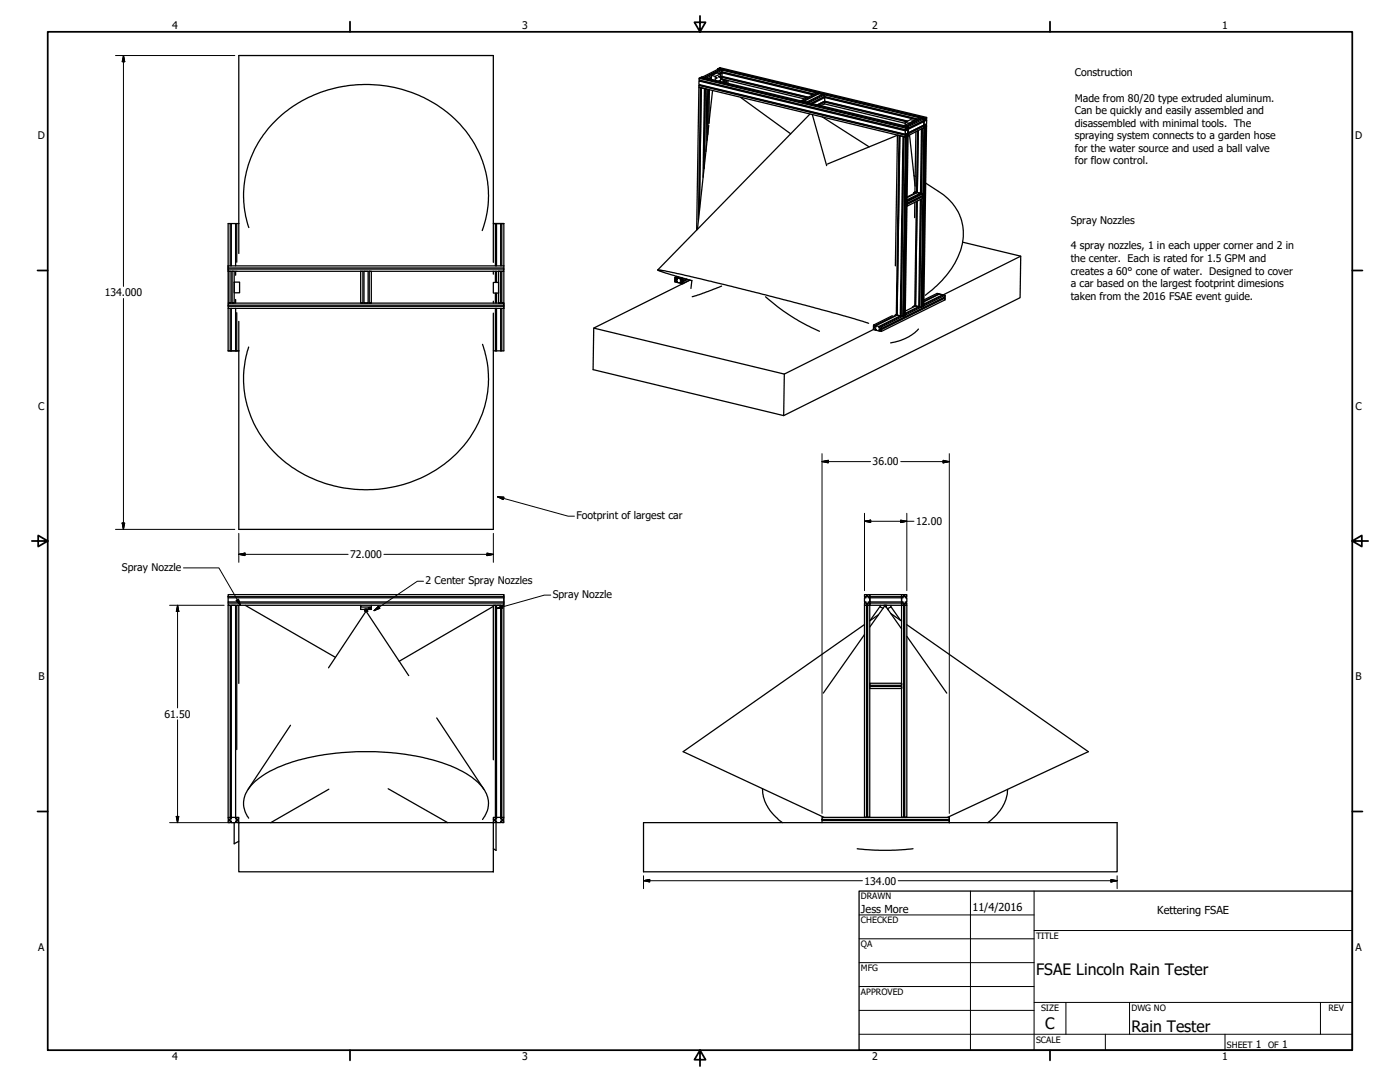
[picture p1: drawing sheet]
<svg xmlns="http://www.w3.org/2000/svg" width="559mm" height="432mm" viewBox="0 0 559 432" stroke-linecap="round" stroke-linejoin="round" font-family="sans-serif">
<!-- layer: Visible (ANSI) -->
<g fill="none" stroke="#000" stroke-width=".51">
<path d="M279 34.1v.7l82.4 19.9 .6-.9v.6l-.2-.1M279 31.2v.7l82.4 19.9 .4-.2v.4M279 32.3v1.4l82.4 19.9 .3-.2v.4M279.3 33.8l82.4 20-.3 .2M279.3 34l-.3 .1 82.4 19.9v.7M279.3 32l82.5 20-.4 .2M279.3 32.2l-.3 .1 82.4 19.9v1.4M279.7 30.9v.2M279.9 35.1l-.8 49.2M280.3 30.8l.6 .1M281.2 31l.7 .2M281.5 35.4l-.5 31.9"/>
<path d="M282.5 35.7l-.3 20.3M282.8 35.8l-.3 17.9M283.1 35.8l-.1 13.4 1.4-13.1M283.9 31.2l-.6 .3M283.9 30.9l-1.1 .5M284 30.1l1.5 .4 2.2-1-.1 2.5-.7 .4M285.5 30.5v1.5M286.8 27.4l-.4 .2 82.4 19.8v.7l.3-.2v.4l-.5-.1M286.8 27.4l82.5 19.8-.5 .2M286.8 27.4l-.4 .2M287 32.3v.1M287.3 32.1v.3v-.2"/>
<path d="M287.3 28v-.3l-6.4 3.2-.6-.1M287.3 27.7l-.7-.1-6.3 3.2M287.5 27.1l82.4 19.8v.7l-.4 .5 .4-.2h-.4M287.5 27.1l-.5 .1 82.4 19.9v.5M287.5 27.1l-.5 .1M287.6 31.2l.6-.3v.7l-.6 .3M287.7 29.5l-1.6-.4-2.1 1-.1 1.5M287.7 30.7l34.4 8.4M287.7 29l.5 .1-.7 .3M287.7 29l-.7 .3 1.2-.6v-.7l-6.3 3.2-.7-.2M287.7 29l36.8 8.8M288 30.6l34.5 8.3"/>
<path d="M288 28.8l36.9 8.9M288.2 30.5l34.4 8.3M288.2 29.1v1.4l-.6 .3 .6 .1M288.2 28l-.6-.1-6.4 3.1M288.2 28.7l36.9 8.9M288.5 32.8v-1.1l-.3-.1 33 7.9M288.9 31.8v1v-1l.6 .1v1.1M289.9 32v1.1M290.1 32.1v1M290.6 32.1v1.1M295.6 38.9l20 14.5M326.6 37.5v-.2l-6.3 3.1-.6-.1"/>
<path d="M326.6 37.3l-.6-.2-6.3 3.2 .6 .1M328.2 37.9v-.2l-6.3 3.1-1.2-.3M328.2 37.7l-1.2-.4-6.3 3.2M328.7 38.8l37.1 9M329 38.7l37.1 8.9M329.2 38.9l-.5-.1-4.9 2.5 5.4-2.8v-.7l-6.4 3.2-.5-.1M329.2 37.8l-.7-.1-6.2 3.2M329.2 38.5l37.1 9M282.9 50l-4.5 41.5M320.7 40.5l1.2 .3M322.3 40.9l.5 .1M323.3 45.5l-60.8 62.3"/>
<path d="M324.2 45.7l5.7 20.4M326.7 42l2.5-1.2-.1 .7-1.4 .7M328.2 46.7l18.7 11.9M328.7 40.6l33.1 8M329 40.4l33.1 8.1M329.1 41.5l32.2 7.7M329.2 40.8l-.5-.2-2.5 1.2 3-1.4v-1.5l-4.9 2.5M329.2 40.4l33.1 7.9M358.2 54l-27.9 11.5M359.2 54.2l-1.1 71.3-.3 .2 1-71.7-.6-.1-.8 52.2M360.7 54.5l-1 71.4-.4 .1 1.1-71.6-1.2-.2-1.1 71.6M360.9 50.2l.6 .2"/>
<path d="M361.3 48.8l1.6 .4 2.1-1.1-1.6-.3-2.1 1v1.2M361.4 54.7l.4-.2-1.1 71.6-.4 .2zM361.4 54.7l-.7-.2-1 71.7M361.4 51.1l.4-.2v.5l.3-.1v-.5l.4-.3v.7l-.4 .2v.4l.4-.2v1.5l-.4 .1v.4l.4-.1v.7l-.5 .2v-.6l-.6 .9v-.7l.3-.2v-.4l-.3 .2v-1.4l.4-.2v-.4l-.4 .2zM361.8 51.3h.3l-.3 .1v-.5l-82.4-19.8-.4 .1 82.4 19.9v.7M361.8 50.9l-.4 .2M361.9 50.4l.6 .1v.7M361.9 50.4l.6 .1-.4 .3M362 54.4l.5-.2-1.2 71.6-.4 .2zM362.1 51.3v-.5l-82.4-19.9 .3-.2 82.5 19.8-.4 1.3 .4-.2h-.4M362.1 51.6h.4v1.5l-.4 .1v.4l.4-.1-.4-.2 .4 .2v.7l-.5 .2M362.1 51.6h.4v1.5"/>
<path d="M362.5 53.5l6.3-3.2-.1 .7-6.2 3.2zM362.5 51.6l6.3-3.1v1.4l-6.3 3.2zM362.5 50.5l6.3-3.1v.7l-6.3 3.1zM363 53.8l2.3 20.4M365.6 52.6l-.4 24 .6 .1v.3M366.2 52.3l-.4 24.7M366.5 52.1l-.4 24.7 1.3 .3v.2M367.8 51.5l-.4 25.8M367.9 47.4v-.2l-6.4 3.2-.6-.2M367.9 47.2l-.7-.1-6.3 3.1M368.1 51.3l-.4 25.9 .7 .1v.7M368.7 51l.5-.2-1.1 71.6-.4 .2z"/>
<path d="M368.8 48.5v1.4l.3-.2v.4l-.5-.1M368.8 50.3l-.5-.1-6.2 3M368.8 48.5l-.5-.1-6.2 3M368.8 47.4l-.6-.2-6.3 3.2M368.8 50.3l-.1 .7M369.1 50.1l-.8 .1M369.1 48.3l-.8 .1M369.3 47.2v.4M369.4 50.7l.4-.2-1.1 71.6-.4 .2zM369.4 50.7v-.6l-.2 .7-.5 .2M369.8 49.8v.7l-.6 .1 .2 .1M369.9 47.9l-.1 1.5-.3 .1v.4l.3-.1-.3-.1"/>
<path d="M369.9 46.9l-.5 .2M280.6 70.7l.6-35.3-1.3-.3-.8 49.1M281.7 60.5l.4-24.9-.6-.2-.5 31.8M362.1 78.9l4-2.1 1.3 .3-5.4 2.7M364.6 76.9l.6-.3 .6 .1-3.7 1.9M364.8 70.1l.5 .3M365.8 76.7v.3M367.3 79.6l-.6 42.8 .3-.2M367.4 77.1v.2M367.9 78.3l.5 .1v.7M368.4 78l-6.4 3.2v-.7l6.4-3.2-.7-.1-5.7 2.8M368.4 79.1l-6.4 3.2v-.7l6.4-3.2-.5-.1-5.9 2.9"/>
<path d="M368.4 77.3v.7M368.4 78.4v.7M369.5 73.1l5.1 3.3a19.8 19.8 0 0 1 7.1 27.5 42.2 42.2 0 0 1-12.4 14M91.9 89.2v16.9M92.3 89.2v16.9M94 89.2v16.9M94.5 89.2v15.4M95.3 89.2h-4.2v16.9M99.3 90.8a42.2 42.2 0 0 1 18.7-49 52.2 52.2 0 0 1 68.1 10.7 41.1 41.1 0 0 1 6.4 39.5M197.7 89.2h-.8v15.5M197.7 89.2v16.9M197.7 89.2h3.4"/>
<path d="M198.2 89.2v16.9M199.8 89.2v16.9M200.3 89.2v16.9M201.1 89.2h-4.2v-67h-101.6v79M201.1 89.2v17.7M278.8 87.8l.8-52.8-.6-.2-.9 57M365.1 80.7v6.2M365.8 80.4l-.7 41.6 .3-.1M384.2 96.6l23.2 5.6-.2 16.6-94.4 47.1M91.1 107.4h110v.9h-110zM91.1 106.1v.8h110v.5M91.1 106.1v14.9"/>
<path d="M91.1 106.9v.5M91.1 106.1h110M91.4 108.3h.8v12.7h-.8zM92.6 108.3h.9v12.7h-.9zM93.5 112.6h2.1v4.2h-2.1zM94 108.3v1.6M94 119.5v1.5M94.5 108.3h.1M144 108.3h.8v12.7h-.8zM145.3 108.3h1.6v12.7h-1.6zM147.4 108.3h.8v12.7h-.8zM196.9 112.7h2.1v4.3h-2.1z"/>
<path d="M196.9 108.3v1.1M197.7 108.3v4.4M197.7 117v4M198.2 108.3v4.4M198.2 117v4M199 108.3h.8v12.7h-.8zM200.3 108.3h.8v12.7h-.8zM269.4 111.8v.7h.9M269.4 110.7v.7l.5 .1v.4l-.5-.1 .5-.3M269.4 110.7l.6 .1v.6h.4v-.5l1.2 .3v.6h.4v-.5l.6 .1-.1 .7-.4-.1v.4l.4 .1v.7l-.6-.1v-.6h-.3v.5l-1.3-.3v-.6h-.3v.5l-.6-.1v-.7l.5 .1v-.4l-.5-.1zM270 112.6v-.5h.3v.6l1.6 .1M270.1 110.3l-.7 .4 .6 .1"/>
<path d="M270.4 110.9v.5h-.4l.4-.2M270.7 110.5l-.7 .3v.6M271 110.6l-.6 .3 1.2 .3M271.6 113v-.5h.3v.6l.6 .1 2.9-1.4-38.4 19.1-.3 16.6 76.1 18.4 .3-16.6M272 111.3v.5h-.4l.4-.2M272.2 110.9l-.6 .3v.6M272.5 111l-.5 .3 .6 .1M273.1 111.1l-.5 .3-.1 .7M274 111.4l-1.5 .7-.4-.1v.4M274.1 111.4l-2 1 .4 .1M274.5 111.5l-2 1v.7M276.2 112l-10.4-3-3.3-1.3 10.2 2 30.1 7.3 31.5 8.3 12.4 3.7"/>
<path d="M276.2 111.9l-.4 3.2M288 114.2l-11.7 4.2M305.6 118.4a79.9 79.9 0 0 0 21.5 13.8M374 117.1l.6 .2v.2v-.2M374.6 117.3l-.6-.2-5.3 2.6M374.6 117.3l-5.9 2.9M375 117.3l1.2 .4v.2v-.2M375 117.3l-6.3 3.2M375 117.3l1.2 .4M376.2 117.7l-7.5 3.6M376.6 117.7l.6 .2v.7M376.6 117.7l-7.9 3.9"/>
<path d="M376.6 117.7l.6 .2M376.7 118.8l.5 .1-.1 .8M376.7 118.8v.1M377.1 119.7l.1-.8-25.4 12.7-.5-.2M377.1 119.7l-25.3 12.6v-.7M377.2 118.6v-.7l-25.3 12.6-.7-.1M377.2 118.6l-25.4 12.6 .1-.7M377.2 118.9h-.5l-25.4 12.5v-.3l.5 .1M407.4 102.2l-31.2 15.6M91.1 121h110v.8h-110zM91.1 121.8v.4h110v.9M91.1 122.2v.9h110"/>
<path d="M91.1 123.1v16.9M91.4 121h.8M91.9 123.1v16.9M92.3 123.1v16.9M92.6 121h.9M94 123.1v16.9M94.5 124.8v15.2M95.3 128.3v83h101.6v-71.3M144 121h.8M145.3 121h1.6M147.4 121h.8M192.6 137.4a41.9 41.9 0 0 1-16.9 49 52.4 52.4 0 0 1-68-7.8 41 41 0 0 1-8.4-40.1"/>
<path d="M196.9 125v15h.8M196.9 120.2v.8M197.7 123.1v16.9M198.2 123.1v16.9M199 121h.8M199.8 123.1v16.9M200.3 121h.8v1.2M200.3 123.1v16.9M201.1 121.8v1.3M201.1 123.1v16.9h-3.4M237 130.9l76.1 18.4M348.6 131.5l-35.5 17.8"/>
<path d="M348.7 129.7l-.1 .7 .5 .2v.3l-.5-.1M349.1 130.6l-.5 .2v.7l.6 .2M349.2 129.9v.5l.4-.1M349.6 131.5l-.4 .2v-.6l.4 .1v.6l1.2 .3M349.6 130v.6l-.4-.2M349.6 130l1.2 .3M350.8 130.3v.5l.4-.1M351.2 131.9l-.4 .2v-.6l.4 .1v.5l.6 .2M351.2 130.4v.5l-.4-.1M356.2 126l-7.5 3.7 .5 .2M358.1 125.5l-.7 .1 .4 .1-8.6 4.2M358.1 125.8l1.6 .1"/>
<path d="M358.1 125.8l1.2 .2-8.5 4.3M358.1 125.8l-8.5 4.2M359.7 126.2l.6 .1M359.7 126.2l-8.5 4.2M360.7 126.1l-1 .1M361.3 125.8l-.6 .1M365.4 121.9l.7-41.6-.7 41.8 1.3 .3-5.4 2.6M365.4 121.9l-1.2 .6M366.6 131.3a19 19 0 0 1-11.1 5.5M367 122.2l.7-42.8-.7 43.1 .7 .1M367 122.2l-1.6-.1-4 2M368.1 122.4l-1.1 .1-5.7 2.8"/>
<path d="M368.7 122.1l-.6 .1M91.1 140h4.2zM91.1 237.3h110v.8h-110zM91.1 238.1v.5h110v1.6M91.1 238.6v1.6h110v.5M201.1 237.3v4.3h-110v-.9M201.1 238.1v.5M345.1 237.3h.8v.6h.4v-.6h.9v.8h-.7v.5h.7v1.6h-.7v.5h.7v.9h-.9v-.7h-.4v.7h-.8v-.9h.6v-.5h-.6v-1.6h.6v-.5h-.6zM347.2 237.3v4.3M347.2 238.6v1.6h12.7v.5M347.2 238.1v.5h12.7v1.6M347.2 237.3v.8h12.7v.5"/>
<path d="M347.2 237.3h12.7v.8M359.9 237.3h.8v.6h.4v-.6h.8v.8h-.6v.5h.6v1.6h-.6v.5h.6v.9h-.8v-.7h-.4v.7h-.8v-.9h.6v-.5h-.6v-1.6h.6v-.5h-.6zM91.1 240.2v.5h110v.9M97.9 241.6l36 20.7M144 241.6v.7h4.2v.9l-1.7-.2M144 242.3v.9h1.7M145.7 243.1h.7l.2 .6-.2-.2M145.7 243.1v.6M145.7 243.6l.7-.1 .1 .5-.3 .1 .2-.3-.4-.1-.2 .3zM145.7 243v.1M146 243.5l-.3 .2M146 243.9h.1"/>
<path d="M146 243v.5h.4v-.4M146.1 243.9l17 25.7M146.1 243.9l-15 22.6M146.6 243.7h.1M146.9 242.6l.2-.1a.46 .46 0 0 1 .6-.2 .46 .46 0 0 1 .3 .6l-.8 .1zM148.2 241.6v.7M196.9 242l-37.6 21.9M345.1 249.2l-72.4 50.8 56.2 26.2M345.1 253.2l-16.5 23.4M345.9 241.6h-.8v84.6M346.3 241.6v84.6h.9v-84.6h-1.3v84.6h-.8M347.2 240.7h12.7v.9h-12.7z"/>
<path d="M347.2 240.2v.5M350.6 245.4l-3.4 2.4M351.4 241.6v.7l1.1 .5M351.4 241.8l-4.2 5.9M352.9 241.6h.7M353.2 241.7l-6 8.6M353.4 241.6h.1M353.4 241.7l6.5 9.3M353.5 241.9l.2 .4M355.5 244.8l4.4 3M355.6 241.6v.7l-1.4 .6 .4 .6M355.6 242.1l3.8 5.4"/>
<path d="M360.7 241.6h-.8v84.6M361.1 241.6v84.6h.8v-84.6h-1.2v84.6h-.8M361.9 249.3l72.5 50.7-56.2 26.2M361.9 253.9l16 22.7M95.3 272.7v-31.1h-.8v57.5M347.2 272.7h12.7v.8h-12.7zM347.2 273.9h12.7v.9h-12.7zM359.9 272.7v.8M359.9 273.9v.9M116 289.4l-17 25.6M174.3 286.5l18.9 28.5M131.3 315l-23.2 13.3"/>
<path d="M154.9 314.8l23.8 13.5M196.9 303.2v-61.6h.8v84.6h.5v-84.6h1.6v84.6h.5v-84.6h.8v84.6M304.4 314.8a17.2 17.2 0 0 0 7.9 13.5M402.1 315a17 17 0 0 1-7.8 13.3M91.1 326.2v-84.6h.8v84.6h.4v-84.6h1.7v84.6M91.1 326.2h.8v.6h.4v-.6h1.7v.6h.5v-.6h.8v.8h-.7v.5h.7v.8h-.8v-.6h-.5v.6h-1.7v-.6h-.4v.6h-.8v-.8h.6v-.5h-.6zM91.9 326.2h.4M93.5 328.3v8.4l1.8-1M95.3 328.3h101.6v19.6h-101.6zM99.3 326.5a10.2 10.2 0 0 1 2-14.1 47.2 47.2 0 0 1 23.3-10.3 105.7 105.7 0 0 1 53.5 2.9 29.6 29.6 0 0 1 15.5 10.7 9.7 9.7 0 0 1-1 11.3M196.9 326.2h.8v.6h.5v-.6h1.6v.6h.5v-.6h.8v.8h-.6v.5h.6v.8h-.8v-.6h-.5v.6h-1.6v-.6h-.5v.6h-.8v-.8h.6v-.5h-.6zM197.7 326.2h.5"/>
<path d="M197.9 326.2l.1 .6M198 327.7v11.6l-1.1-.6M199.8 326.2h.5M328.1 326.2h50.8v.8h-50.8zM328.1 327v.5h50.8v.8M328.1 327.5v.8h50.8M328.1 328.3h-71.2v19.6h189v-19.6h-67M342.1 338.7a98.1 98.1 0 0 0 22.3 0M345.1 326.2h.8M346.3 326.2h.9M359.9 326.2h.8M361.1 326.2h.8"/>
<path d="M378.9 327v1.3M378.9 326.2v1.3"/>
<circle cx="286.1" cy="31.1" r=".14"/>
<circle cx="287.1" cy="30.6" r=".16"/>
</g>
<g fill="#000">
<circle cx="287.7" cy="30.7" r=".25"/>
<circle cx="328.7" cy="38.8" r=".25"/>
<circle cx="328.7" cy="40.6" r=".25"/>
<circle cx="368.3" cy="50.2" r=".25"/>
<circle cx="368.3" cy="48.4" r=".25"/>
<circle cx="145.7" cy="243.9" r=".25"/>
<circle cx="146.5" cy="243.9" r=".25"/>
<circle cx="352.9" cy="241.6" r=".25"/>
<circle cx="353.6" cy="241.6" r=".25"/>
<circle cx="94" cy="326.2" r=".25"/>
<circle cx="197.7" cy="326.2" r=".25"/>
<circle cx="199.8" cy="326.2" r=".25"/>
</g>
<!-- layer: Border (ANSI) -->
<g fill="none" stroke="#000" stroke-width=".7">
<path d="M19 12.7h520.8v406.4h-520.8zM139.7 8.6v4.1M279.4 6.3v6.4l-2.2-3.8h4.4l-2.2 3.8M419.1 8.6v4.1M15 107.9h4M539.8 107.9h4M12.7 215.9h6.3l-3.8-2.2v4.4l3.8-2.2M539.8 215.9l3.8 2.2v-4.4l-3.8 2.2h6.3M15 323.8h4M539.8 323.8h4M139.7 419.1v4.1M279.4 419.1l2.2 3.8h-4.4l2.2-3.8v6.3"/>
<path d="M419.1 419.1v4.1"/>
</g>
<!-- layer: Title (ANSI) -->
<g fill="none" stroke="#000" stroke-width=".4">
<path d="M387.3 355.6v63.5M412.7 355.6v63.5M342.9 365.1h69.8M342.9 374.6h69.8M412.7 371.3h127.1M342.9 384.2h69.8M342.9 393.7h69.8M342.9 412.7h196.9M342.9 403.2h69.8M412.7 400h127.1M425.4 400v12.7M441.2 412.7v6.4"/>
<path d="M450.8 400v12.7M488.9 412.7v6.4M527 400v12.7"/>
</g>
<path d="M342.9 355.6h196.9v63.5h-196.9z" fill="none" stroke="#000" stroke-width=".51"/>
<!-- layer: Dimension (ANSI) -->
<g fill="none" stroke="#000" stroke-width=".4">
<path d="M46.1 22.2h47.6M49.3 22.2l.5 2.4h-1zM49.3 22.2v92.1M49.3 119.1v92.2M328.1 184.2l2.5-.5v1zM328.1 184.2h19.4M328.1 181v143.6M359.5 184.2h19.4M376.4 183.7l2.5 .5-2.5 .5zM378.9 181v143.6M46.1 211.3h47.6M48.8 208.7h1l-.5 2.6z"/>
<path d="M95.3 212.9v11.5M196.9 212.9v11.5M345.1 208l2.4-.4v.9zM345.1 208h19.7M345.1 204.9v30.8M359.5 207.6l2.4 .4-2.4 .5zM361.9 204.9v30.8M95.3 221.2l2.5-.5v1zM95.3 221.2h43.6M153.2 221.2h43.7M194.4 220.7l2.5 .5-2.5 .5zM67.7 241.6h21.8"/>
<path d="M70.9 241.6l.5 2.4h-1zM70.9 241.6v40.9M70.9 287.3v41M67.7 328.3h26M70.4 325.8h1l-.5 2.5zM256.9 351.5l2.4-.5v1zM256.9 351.5h87.3M256.9 349.5v5.1M358.5 351.5h87.4M443.4 351l2.5 .5-2.5 .5zM445.9 349.5v5.1"/>
</g>
<g fill="#000" stroke="#000" stroke-width=".4">
<path d="M49.3 22.2l.5 2.4zM49.3 22.2l.5 2.4h-1zM328.1 184.2l2.5-.5zM328.1 184.2l2.5-.5v1zM376.4 184.7l2.5-.5zM376.4 183.7l2.5 .5-2.5 .5zM48.8 208.7l.5 2.6zM48.8 208.7h1l-.5 2.6zM345.1 208l2.4-.4zM345.1 208l2.4-.4v.9zM359.5 208.5l2.4-.5zM359.5 207.6l2.4 .4-2.4 .5z"/>
<path d="M95.3 221.2l2.5-.5zM95.3 221.2l2.5-.5v1zM194.4 221.7l2.5-.5zM194.4 220.7l2.5 .5-2.5 .5zM70.9 241.6l.5 2.4zM70.9 241.6l.5 2.4h-1zM70.4 325.8l.5 2.5zM70.4 325.8h1l-.5 2.5zM256.9 351.5l2.4-.5zM256.9 351.5l2.4-.5v1zM443.4 352l2.5-.5zM443.4 351l2.5 .5-2.5 .5z"/>
</g>
<!-- layer: Symbol (ANSI) -->
<path d="M198.6 198.2l2.5 .2-.2 1zM198.6 198.2l28.2 7.8h2.5M73.2 226.6h14.2l8.6 15M94.3 239.6l.9-.5 .8 2.5zM169 232h-2.4l-17.3 11.7M219.8 237.5h-2.5l-19.1 5.4M151.1 241.9l.5 .9-2.3 .9zM198.2 242.9l2.3-1.2 .2 1z" fill="none" stroke="#000" stroke-width=".4"/>
<path d="M198.6 198.2l2.5 .2zM198.6 198.2l2.5 .2-.2 1zM94.3 239.6l1.7 2zM94.3 239.6l.9-.5 .8 2.5zM151.1 241.9l-1.8 1.8zM151.1 241.9l.5 .9-2.3 .9zM198.2 242.9l2.3-1.2zM198.2 242.9l2.3-1.2 .2 1z" fill="#000" stroke="#000" stroke-width=".4"/>
<g font-size="6.3">
<text x="413.5" y="389.1">FSAE Lincoln Rain Tester</text>
<text x="417.2" y="410.6">C</text>
<text x="451.6" y="411.9">Rain Tester</text>
</g>
<g font-size="4.4">
<text x="343.7" y="364.3">Jess More</text>
<text x="388.1" y="363.7">11/4/2016</text>
<text x="461.9" y="364.6">Kettering FSAE</text>
</g>
<g font-size="4.2">
<text x="68.7" y="11.7">4</text>
<text x="208.4" y="11.7">3</text>
<text x="348.1" y="11.7">2</text>
<text x="487.8" y="11.7">1</text>
<text x="429" y="30.5">Construction</text>
<text x="429" y="40.5">Made from 80/20 type extruded aluminum.</text>
<text x="429" y="45.5">Can be quickly and easily assembled and</text>
<text x="429" y="50.5">disassembled with minimal tools. The</text>
<text x="15.1" y="55.5">D</text>
<text x="429" y="55.6">spraying system connects to a garden hose</text>
<text x="540.9" y="55.5">D</text>
<text x="429" y="60.6">for the water source and used a ball valve</text>
<text x="429" y="65.6">for flow control.</text>
<text x="427.4" y="89.5">Spray Nozzles</text>
<text x="427.4" y="99.6">4 spray nozzles, 1 in each upper corner and 2 in</text>
<text x="427.4" y="104.6">the center. Each is rated for 1.5 GPM and</text>
<text x="427.4" y="109.6">creates a 60° cone of water. Designed to cover</text>
<text x="41.8" y="118.2">134.000</text>
<text x="427.4" y="114.6">a car based on the largest footprint dimesions</text>
<text x="427.4" y="119.6">taken from the 2016 FSAE event guide.</text>
<text x="15.2" y="163.4">C</text>
<text x="541" y="163.4">C</text>
<text x="348.3" y="185.7">36.00</text>
<text x="230.1" y="207.2">Footprint of largest car</text>
<text x="365.6" y="209.5">12.00</text>
<text x="48.6" y="227.8">Spray Nozzle</text>
<text x="139.8" y="222.8">72.000</text>
<text x="169.9" y="233.2">2 Center Spray Nozzles</text>
<text x="220.6" y="238.6">Spray Nozzle</text>
<text x="15.3" y="271.4">B</text>
<text x="541.1" y="271.4">B</text>
<text x="65.7" y="286.4">61.50</text>
<text x="345" y="353">134.00</text>
<text x="15.2" y="379.3">A</text>
<text x="541" y="379.3">A</text>
<text x="501.3" y="418.3">1</text>
<text x="511.8" y="418.3">1</text>
<text x="68.7" y="423.2">4</text>
<text x="208.4" y="423.2">3</text>
<text x="348.1" y="423.2">2</text>
<text x="487.8" y="423.2">1</text>
</g>
<g font-size="3.5">
<text x="343.7" y="358.9">DRAWN</text>
<text x="343.7" y="368.5">CHECKED</text>
<text x="413.5" y="374.6">TITLE</text>
<text x="343.7" y="378">QA</text>
<text x="343.7" y="387.5">MFG</text>
<text x="343.7" y="397.1">APPROVED</text>
<text x="415.5" y="403.4">SIZE</text>
<text x="451.6" y="403.4">DWG NO</text>
<text x="530.3" y="403.4">REV</text>
<text x="413.5" y="416.1">SCALE</text>
<text x="489.7" y="418.3">SHEET</text>
<text x="506.2" y="418.3">OF</text>
</g>
</svg>
